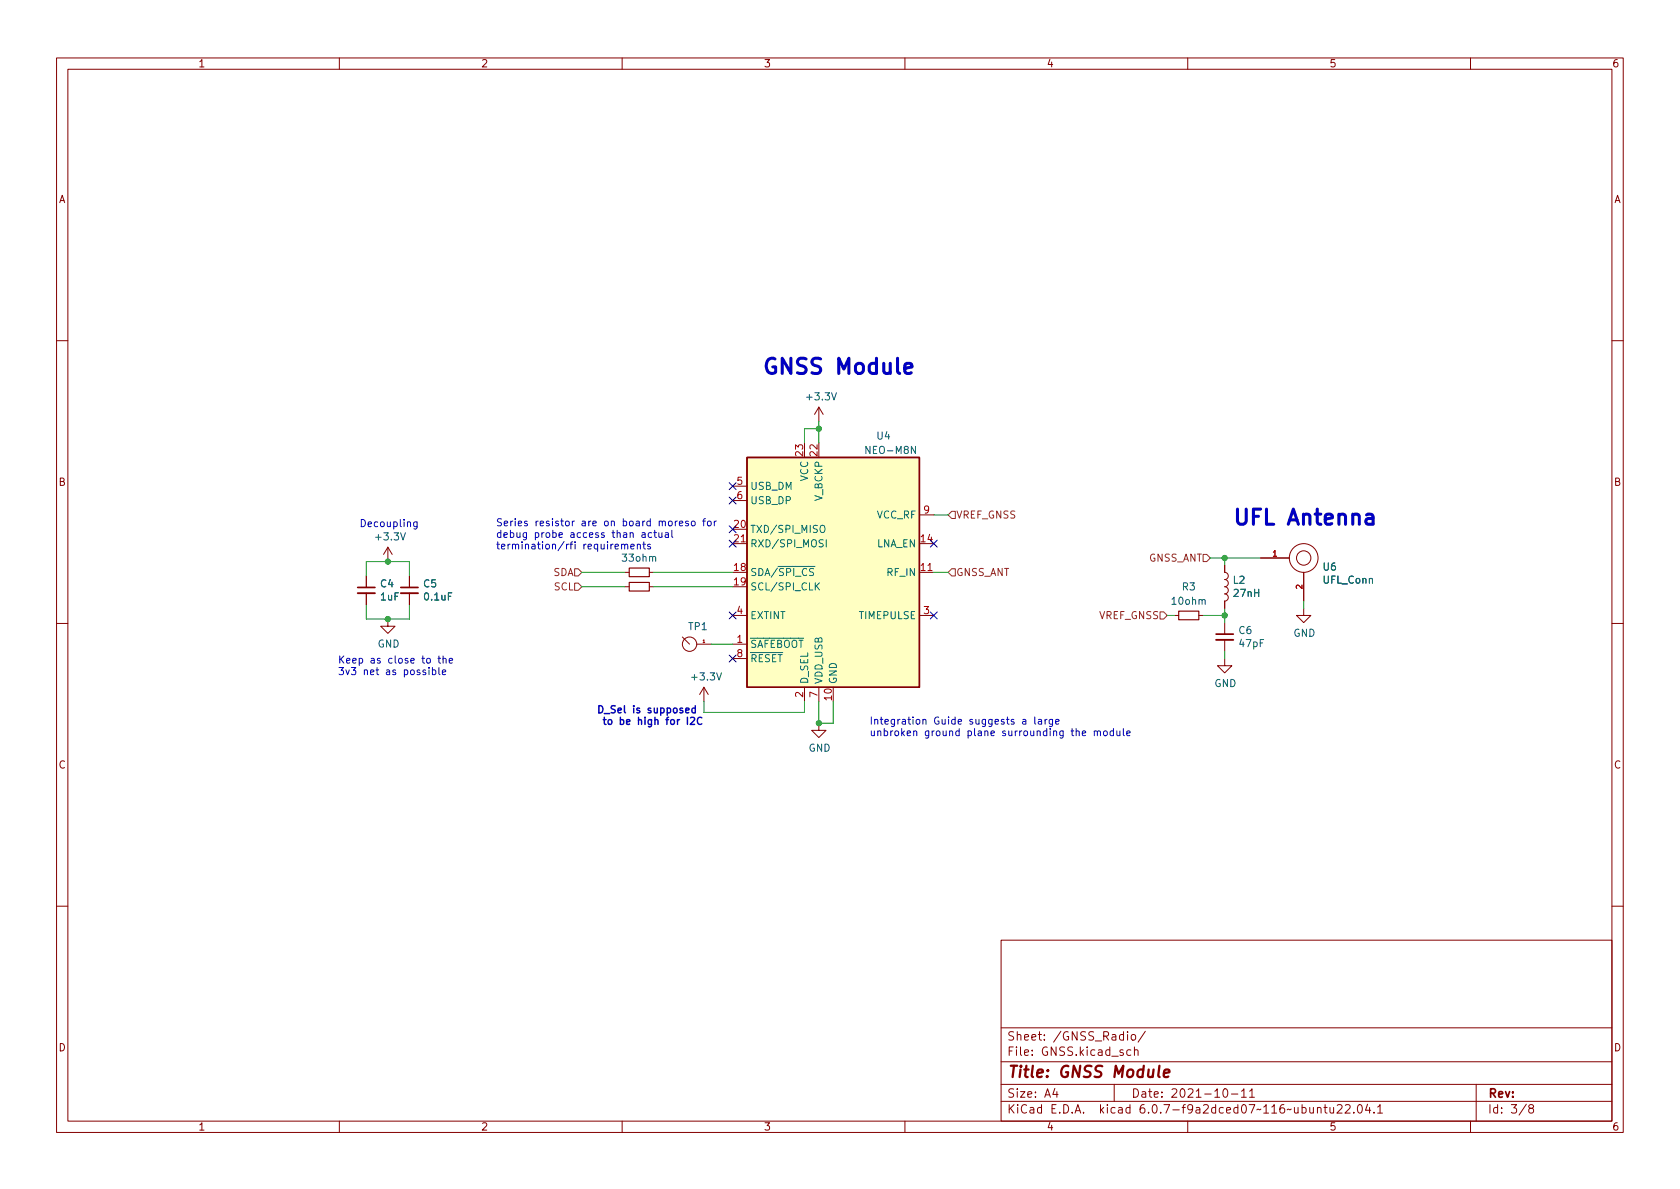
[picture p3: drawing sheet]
<svg xmlns="http://www.w3.org/2000/svg" width="297mm" height="210mm" viewBox="0 0 297 210" stroke-linecap="round" stroke-linejoin="round" font-family="sans-serif">
<g fill="none" stroke="#840000" stroke-width=".18">
<path d="M10 10.2h277v190.1h-277zM12 12.2h273v186.1h-273zM60 10.2v2M110 10.2v2M160 10.2v2M210 10.2v2M260 10.2v2M10 60.2h2M144.8 72l-.8 1.3M144.8 72v2.5M144.8 72l.7 1.3M285 60.2h2"/>
<path d="M68.6 96.8l-.8 1.2M68.6 96.8v2.5M68.6 96.8l.7 1.2M129.5 96.1h2.6M129.5 86h2.6M129.5 88.5h2.6M162.6 91.1h2.5M216.5 99.9v1.3a.64 .64 0 0 1 .7 .6 .64 .64 0 0 1-.7 .7 .64 .64 0 0 1 .7 .6 .64 .64 0 0 1-.7 .7 .64 .64 0 0 1 .7 .6 .64 .64 0 0 1-.7 .6 .64 .64 0 0 1 .7 .7 .64 .64 0 0 1-.7 .6v1.3M222.9 98.7h5.1M10 110.2h2M64.8 101.8v2.1M64.8 104.9v2"/>
<path d="M68.6 109.5v1.2h1.2l-1.2 1.3-1.3-1.3h1.3M72.4 101.8v2.1M72.4 104.9v2M110.5 101.2h.8M110.5 103.8h.8M114.8 101.2h.8M114.8 103.8h.8M120.6 112.6l1.3 1.3M123.2 113.9h2.5M129.5 113.9h2.6M129.5 108.8h2.6M129.5 116.5h2.6"/>
<path d="M162.6 101.2h2.5M162.6 108.8h2.5M207.6 108.8h.8M212 108.8h.7M216.5 116.5v1.2h1.3l-1.3 1.3-1.2-1.3h1.2M216.5 110.1v2M216.5 113.2v2M230.5 107.6v1.2h1.3l-1.3 1.3-1.3-1.3h1.3M230.5 101.2v5.1M285 110.2h2M124.5 121.5l-.8 1.3M124.5 121.5v2.6"/>
<path d="M124.5 121.5l.7 1.3M142.2 121.5v2.6M144.8 127.9v1.3h1.2l-1.2 1.2-1.3-1.2h1.3M144.8 121.5v2.6M10 160.2h2M177 166.3h108v32h-108zM285 160.2h2M60 198.3v2M110 198.3v2M160 198.3v2M177 194.8h108M177 191.8h108"/>
<path d="M177 187.8h108M177 181.8h108M186.5 192.5l-.4 1h1M186.9 193v1M197 191.8v3M199.4 182.4v.2M199.4 182.9v1M199.9 185.7l-.4-.1-.3 .3v.4l.2 .3h.5M200.1 183.1l.2-.2 .4 .2 .1 .5-.2 .3h-.3l-.2-.1zM200.6 185.8l.2-.2 .3 .1 .1 .9M200.6 185.1v1.5M202.5 182.4l-1.3 1.9"/>
<path d="M210 198.3v2M216.4 192.6l.2-.1a.81 .81 0 0 1 .6 .7 .81 .81 0 0 1-.3 .8h-.2a.81 .81 0 0 1-.6-.6 .81 .81 0 0 1 .3-.8zM217.7 193.5h1.2M219.5 193l.4-.5v1.5M219.5 194h.9M220.9 193l.5-.5v1.5M220.9 194h.9M232.9 196l.2-.2 .4 .1 .1 .9M232.9 195.8v1M234.1 195.8h.5M234.3 195.3v1.3l.3 .2M235.1 195.8l.1 1h.4l.2-.1"/>
<path d="M235.8 195.8v1M236.4 195.5l.6-.2 .2 .2 .1 .3-.9 1h.9M237.9 195.5l.5-.2 .2 .2 .1 .3-.9 1h.9M239.4 196.7v.1M240.2 195.4l.2-.1a.81 .81 0 0 1 .5 .7 .81 .81 0 0 1-.3 .8h-.1a.81 .81 0 0 1-.6-.6 .81 .81 0 0 1 .3-.8zM241.8 195.3l-.4 1h1M242.1 195.8v1M242.9 196.7v.1M243.6 195.8l.4-.5v1.5M243.6 196.8h.8M260 198.3v2M261 191.8v6.5"/>
<path d="M269.9 195.3l-1.3 1.9M270.6 196l-.3-.3 .1-.2 .2-.2 .4 .1 .2 .2-.1 .2-.7 .2-.1 .3v.2l.3 .3h.4l.2-.3-.1-.4-.2-.1"/>
<circle cx="230.5" cy="98.7" r="2.54"/>
<circle cx="230.5" cy="98.7" r="1.27"/>
<circle cx="121.9" cy="113.9" r="1.27"/>
</g>
<path d="M205 188.5l-.2 1.7 .2 .3M205.8 189.8l1-.2-.1-.4-.2-.1-.5 .1-.3 1 .3 .3 .6-.1" fill="none" stroke="#840000" stroke-width=".4"/>
<path d="M111.3 100.5h3.5v1.5h-3.5zM111.3 103h3.5v1.5h-3.5zM208.4 108.1h3.6v1.5h-3.6z" fill="none" stroke="#840000" stroke-width=".2"/>
<path d="M63.2 104.9h3.1M70.9 104.9h3M215 113.2h3.1" fill="none" stroke="#840000" stroke-width=".33"/>
<path d="M63.2 103.9h3.1M70.9 103.9h3M215 112.1h3.1" fill="none" stroke="#840000" stroke-width=".3"/>
<path d="M132.1 80.9h30.5v40.6h-30.5z" fill="#ffffc2" stroke="#ffffc2" stroke-width=".18"/>
<path d="M132.1 80.9h30.5v40.6h-30.5z" fill="none" stroke="#840000" stroke-width=".25"/>
<path d="M145.1 93.1l.2-.2a.43 .43 0 0 1 .5 .4v.4a.42 .42 0 0 1-.4 .5 .42 .42 0 0 1-.4-.5zM146.1 95.4v1.3M144.3 103.6l.6 .7M144.9 103.1l-.7 .7" fill="none" stroke="#006464" stroke-width=".18"/>
<path d="M168.3 90.4h.6v1.3h-.6l-.7-.6zM212.7 98h.7l.6 .7-.6 .6h-.7zM101.6 100.6h.6l.7 .6-.7 .6h-.6zM101.6 103.1h.6l.7 .7-.7 .6h-.6zM168.3 100.6h.6v1.2h-.6l-.7-.6zM205.1 108.2h.6l.7 .6-.7 .7h-.6z" fill="none" stroke="#725600" stroke-width=".18"/>
<path d="M121.2 125.6l.6-.1v-.2l-.4-.1-.2 .2 .1 .6h.5M121.5 126.8v1.3M122.1 127l.5-.2 .2 .4-.8 .9h.8M122.9 125.3l-.3-.1-.3 .3 .1 .5h.5M122.9 124.8v1.3M124.1 127a.6 .6 0 0 0-.9 .4 .6 .6 0 0 0 .6 .7l.3-.1" fill="none" stroke="#0000c2" stroke-width=".25"/>
<g fill="none" stroke="#0000c2" stroke-width=".18">
<path d="M73.7 92.3v1l-.2 .3-.3-.1M73.7 92.3h-.3l-.3 .2 .2 .6h.4M109.9 96.4l.2-.2 .3 .1v.8M109.9 96.2v.9M110.4 96.4l.2-.2 .3 .1 .1 .8M111.5 96.7l.6-.2v-.2l-.4-.1-.2 .2 .1 .6h.5M112.7 96.4l.2-.2 .3 .1v.8M112.7 96.2v.9M113.5 94.3h.5l.1 .7M113.7 96.2h.4M113.8 95.8v1.1l.3 .2M114.1 94.5l-.4 .1-.2 .1 .2 .3h.4"/>
<path d="M115 96.3l-.3-.1-.2 .2 .1 .2 .4 .1v.3h-.5M115.2 94.3l-.3-.1-.3 .2 .1 .6h.5M115.6 94.2h.5M115.8 93.8v1.1l.3 .1M116.5 94.2l.1 .8h.3l.1-.1M117 94.2v.8M117.6 94.3h.5l.1 .7M118.2 94.5l-.4 .1-.2 .1 .2 .3h.4M118.8 93.8v1.1l.2 .1M119.4 92.1v.9M119.8 92.1l-.4 .3M120.1 92.6l.6-.2v-.2l-.4-.1-.2 .2 .1 .6h.5"/>
<path d="M121.7 92.2l-.3-.1-.2 .2 .1 .2 .4 .1v.3h-.5M122.4 92.2l.3-.1 .2 .3v.4l-.2 .2-.3-.1-.2-.1zM124.2 92.1h.5M124.7 91.7l-.3 .2v1.1M125.2 92.2l.3-.1 .2 .3v.4l-.2 .2-.3-.1-.1-.1zM126.3 92.1v.9M126.7 92.1l-.4 .3M75.9 118.5v.8M76.5 118.5h.3l.3 .2-.2 .5h-.4M76.5 118v1.3M77.4 116.4h.5M77.6 116v1.1l.3 .2"/>
<path d="M77.6 118v1.1l.2 .2M78.2 118.9l.6-.1v-.3h-.4l-.2 .1 .1 .6h.5M78.3 116.5l.2-.1 .3 .1 .1 .8M78.3 116v1.3M79.4 116.8l.6-.1v-.2l-.4-.1-.2 .2 .1 .6h.5M180.8 127.3h.5l.1 .8M181.4 127.5l-.4 .1-.2 .2 .2 .3 .4-.1M183 126.8v1.1l.1 .2M183.6 127.3h.5l.1 .8M184.2 127.5l-.5 .1-.1 .2 .1 .3 .5-.1M184.8 127.2v.9M185.1 127.2l-.3 .3"/>
<path d="M186.1 127.2v1l-.2 .3-.3-.1M186.1 127.3l-.4-.1-.2 .3 .1 .5h.5M186.6 127.6l.7-.1-.1-.2-.4-.1-.2 .2 .1 .6h.5M191.4 129.7l.6-.1-.1-.3h-.4l-.1 .1v.6h.5M193.5 129.4l.2-.1h.3v.8M193.5 129.3v.8M194 129.4l.2-.1h.3l.1 .8M195.2 129.3h.3l.3 .2v.4l-.3 .2-.3-.1-.1-.1zM196.9 129.3h-.4l-.2 .2 .1 .5h.5M196.9 128.8v1.3M197.5 129.3v.7l.3 .1 .2-.1M198 129.3v.8"/>
<path d="M198.6 128.8v1.1l.2 .2M199.2 129.7l.6-.1v-.3h-.4l-.2 .1 .1 .6h.5"/>
</g>
<path d="M160 65.1l1.3-.2-.2-.5-.7-.2-.3 .2-.1 .2v1.1l.1 .2 .3 .1 .7-.1M241.6 91l.3-.1 .7 .1 .2 .3v1.4M242.8 91.6l-.3 .1h-.6a.53 .53 0 0 0-.4 .5 .53 .53 0 0 0 .4 .5h.6l.3-.1" fill="none" stroke="#0000c2" stroke-width=".54"/>
<g fill="none" stroke="#009600" stroke-width=".18">
<path d="M144.8 74.5v3.9M144.8 75.8h-2.6v2.6M165.1 91.1h2.5M214 98.7h8.9M216.5 98.7v1.2M64.8 101.8v-2.5h7.6v2.5M64.8 106.9v2.6h7.6v-2.6M102.9 101.2h7.6M102.9 103.8h7.6M115.6 101.2h13.9M115.6 103.8h13.9M125.7 113.9h3.8"/>
<path d="M165.1 101.2h2.5M206.4 108.8h1.2M212.7 108.8h3.8M216.5 107.6v2.5M216.5 115.2v1.3M230.5 106.3v1.3M124.5 124.1v1.9h17.7v-1.9M144.8 124.1v3.8h2.5v-3.8"/>
</g>
<g fill="none" stroke="#000084" stroke-width=".18">
<path d="M128.9 95.5l1.2 1.2M128.9 85.4l1.2 1.2M128.9 93l1.2 1.2M128.9 87.9l1.2 1.2M130.1 95.5l-1.2 1.2M130.1 85.4l-1.2 1.2M130.1 93l-1.2 1.2M130.1 87.9l-1.2 1.2M164.5 95.5l1.2 1.2M165.7 95.5l-1.2 1.2M128.9 108.2l1.2 1.2M128.9 115.8l1.2 1.3"/>
<path d="M130.1 108.2l-1.2 1.2M130.1 115.8l-1.2 1.3M164.5 108.2l1.2 1.2M165.7 108.2l-1.2 1.2"/>
</g>
<g fill="#009600" stroke="#009600" stroke-width=".18">
<circle cx="144.8" cy="127.9" r=".46"/>
<circle cx="216.5" cy="108.8" r=".46"/>
<circle cx="216.5" cy="98.7" r=".46"/>
<circle cx="144.8" cy="75.8" r=".46"/>
<circle cx="68.6" cy="99.3" r=".46"/>
<circle cx="68.6" cy="109.5" r=".46"/>
</g>
<g font-size="3.7" fill="#0000c2">
<text x="134.6" y="66.2">GNSS Module</text>
<text x="217.8" y="92.8">UFL Antenna</text>
</g>
<text font-size="2.8" fill="#840000" x="178" y="190.6">Title: GNSS Module</text>
<g font-size="2.1" fill="#840000">
<text x="178" y="184">Sheet: /GNSS_Radio/</text>
<text x="178" y="186.7">File: GNSS.kicad_sch</text>
<text x="178" y="196.9">KiCad E.D.A. kicad 6.0.7-f9a2dced07~116~ubuntu22.04.1</text>
<text x="178" y="194.1">Size: A4</text>
<text x="200" y="194.1">Date: 2021-10-11</text>
<text x="263" y="194.1">Rev:</text>
<text x="263" y="196.9">Id: 3/8</text>
</g>
<g font-size="1.8" fill="#840000">
<text x="35" y="11.9">1</text>
<text x="85" y="11.9">2</text>
<text x="135" y="11.9">3</text>
<text x="185" y="11.9">4</text>
<text x="235" y="11.9">5</text>
<text x="285" y="11.9">6</text>
<text x="10.3" y="35.9">A</text>
<text x="285.3" y="35.9">A</text>
<text x="10.3" y="85.9">B</text>
<text x="285.3" y="85.9">B</text>
<text x="10.3" y="135.9">C</text>
<text x="285.3" y="135.9">C</text>
<text x="10.3" y="185.9">D</text>
<text x="285.3" y="185.9">D</text>
<text x="35" y="199.9">1</text>
<text x="85" y="199.9">2</text>
<text x="135" y="199.9">3</text>
<text x="185" y="199.9">4</text>
<text x="235" y="199.9">5</text>
<text x="285" y="199.9">6</text>
</g>
<g font-size="1.8" fill="#006464">
<text x="142.8" y="70.8">+3.3V</text>
<text x="155.1" y="77.7">U4</text>
<text x="153.4" y="80.3">NEO-M8N</text>
<text x="132.6" y="86.6">USB_DM</text>
<text x="132.6" y="89.1">USB_DP</text>
<text x="142.9" y="85.1" transform="rotate(-90 142.9 85.1)">VCC</text>
<text x="145.4" y="88.6" transform="rotate(-90 145.4 88.6)">V_BCKP</text>
<text x="66.6" y="95.5">+3.3V</text>
<text x="132.6" y="94.2">TXD/SPI_MISO</text>
<text x="155" y="91.7">VCC_RF</text>
<text x="110.2" y="99.3">33ohm</text>
<text x="132.6" y="101.8">SDA/~{SPI_CS}</text>
<text x="132.6" y="96.8">RXD/SPI_MOSI</text>
<text x="155" y="96.8">LNA_EN</text>
<text x="156.9" y="101.8">RF_IN</text>
<text x="234" y="100.9">U6</text>
<text x="67.3" y="103.9">C4</text>
<text x="67.3" y="106.2">1uF</text>
<text x="74.9" y="103.9">C5</text>
<text x="75.1" y="106.2">0.1uF</text>
<text x="132.6" y="104.4">SCL/SPI_CLK</text>
<text x="207.3" y="106.9">10ohm</text>
<text x="209.1" y="104.4">R3</text>
<text x="218" y="103.2">L2</text>
<text x="218.2" y="105.5">27nH</text>
<text x="233.9" y="103.2">UFL_Conn</text>
<text x="121.8" y="111.4">TP1</text>
<text x="132.6" y="109.5">EXTINT</text>
<text x="151.9" y="109.5">TIMEPULSE</text>
<text x="219.1" y="112.1">C6</text>
<text x="228.7" y="112.6">GND</text>
<text x="66.7" y="114.5">GND</text>
<text x="132.6" y="114.5">~{SAFEBOOT}</text>
<text x="132.6" y="117.1">~{RESET}</text>
<text x="219.2" y="114.4">47pF</text>
<text x="122.5" y="120.3">+3.3V</text>
<text x="142.9" y="121" transform="rotate(-90 142.9 121)">D_SEL</text>
<text x="145.4" y="121" transform="rotate(-90 145.4 121)">VDD_USB</text>
<text x="148" y="121" transform="rotate(-90 148 121)">GND</text>
<text x="214.7" y="121.5">GND</text>
<text x="142.9" y="132.9">GND</text>
</g>
<g font-size="1.8" fill="#a90000">
<text x="142" y="80.6" transform="rotate(-90 142 80.6)">23</text>
<text x="144.5" y="80.6" transform="rotate(-90 144.5 80.6)">22</text>
<text x="130.3" y="85.7">5</text>
<text x="130.3" y="88.3">6</text>
<text x="129.8" y="93.3">20</text>
<text x="129.8" y="95.9">21</text>
<text x="162.8" y="95.9">14</text>
<text x="163.3" y="90.8">9</text>
<text x="129.8" y="101">18</text>
<text x="162.8" y="101">11</text>
<text x="129.8" y="103.5">19</text>
<text x="130.3" y="113.7">1</text>
<text x="130.3" y="108.6">4</text>
<text x="163.3" y="108.6">3</text>
<text x="130.3" y="116.2">8</text>
<text x="142" y="123.3" transform="rotate(-90 142 123.3)">2</text>
<text x="144.5" y="123.3" transform="rotate(-90 144.5 123.3)">7</text>
<text x="147.1" y="123.8" transform="rotate(-90 147.1 123.8)">10</text>
</g>
<g font-size="1.8" fill="#0000c2">
<text x="63.5" y="93.2">Decoupling</text>
<text x="87.6" y="93.1">Series resistor are on board moreso for</text>
<text x="87.6" y="95.1">debug probe access than actual</text>
<text x="87.6" y="97.1">termination/rfi requirements</text>
<text x="59.7" y="117.3">Keep as close to the</text>
<text x="59.7" y="119.4">3v3 net as possible</text>
<text x="105.4" y="126.1">D_Sel is supposed</text>
<text x="105.9" y="128.2">to be high for I2C</text>
<text x="153.7" y="128.1">Integration Guide suggests a large</text>
<text x="153.7" y="130.2">unbroken ground plane surrounding the module</text>
</g>
<g font-size="1.8" fill="#725600">
<text x="169" y="91.7">VREF_GNSS</text>
<text x="97.8" y="101.8">SDA</text>
<text x="169" y="101.8">GNSS_ANT</text>
<text x="203" y="99.3">GNSS_ANT</text>
<text x="98" y="104.4">SCL</text>
<text x="194.3" y="109.5">VREF_GNSS</text>
</g>
<g font-size="1.4" fill="#a90000">
<text x="225" y="98.4">1</text>
<text x="230.3" y="104.1" transform="rotate(-90 230.3 104.1)">2</text>
</g>
<text font-size=".7" fill="#a90000" x="124.3" y="113.7">1</text>
</svg>
